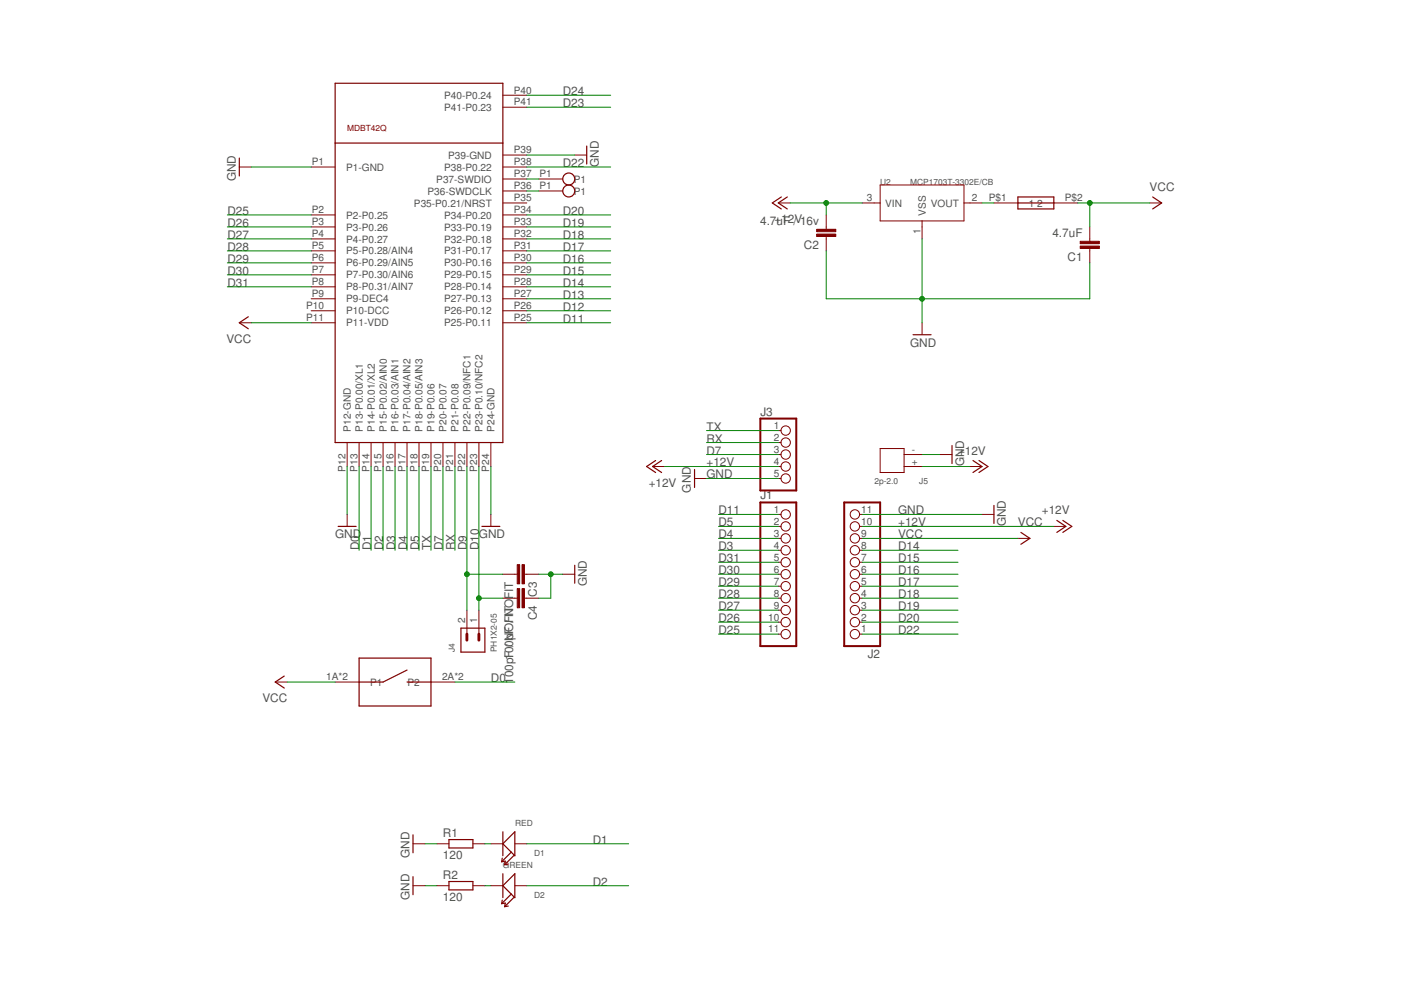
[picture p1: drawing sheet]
<svg xmlns="http://www.w3.org/2000/svg" width="297mm" height="210mm" viewBox="0 0 297 210" stroke-linecap="round" stroke-linejoin="round" font-family="sans-serif">
<g fill="none" stroke="#800000" stroke-width=".21">
<path d="M50.7 35.4h2.6M66 35.4h5.1M106.6 35.4h5.1M106.6 38h5.1M106.6 32.9h5.1M106.6 20.2h5.1M106.6 22.7h5.1M114.2 38h5.1M121.9 32.9h2.5M186.6 39.2h17.8v7.6h-17.8zM66 45.6h5.1M66 48.1h5.1"/>
<path d="M66 50.7h5.1M66 53.2h5.1M66 55.7h5.1M66 58.3h5.1M106.6 45.6h5.1M106.6 48.1h5.1M106.6 50.7h5.1M106.6 53.2h5.1M106.6 55.7h5.1M106.6 58.3h5.1M106.6 43h5.1M106.6 40.5h5.1"/>
<path d="M114.2 40.5h5.1M165 43h2.6M175.2 45.6v3M175.2 50.1v3.1M182.8 43h3.8M195.5 46.8v3.9M204.4 43h3.8M210.7 43h5.1M223.4 43h5.1M231.1 48.1v3.1M231.1 52.7v3M243.8 43h2.5"/>
<path d="M50.7 68.4h2.6M66 60.8h5.1M66 63.4h5.1M66 65.9h5.1M66 68.4h5.1M106.6 60.8h5.1M106.6 63.4h5.1M106.6 65.9h5.1M106.6 68.4h5.1M195.5 68.4v2.6M73.6 93.8v5.1M76.1 93.8v5.1"/>
<path d="M78.7 93.8v5.1M81.2 93.8v5.1M83.8 93.8v5.1M86.3 93.8v5.1M88.8 93.8v5.1M91.4 93.8v5.1M93.9 93.8v5.1M96.5 93.8v5.1M99 93.8v5.1M101.5 93.8v5.1M104.1 93.8v5.1M138.4 98.9h2.5"/>
<path d="M165 91.3h.6M165 93.8h.6M165 96.4h.6M165 98.9h.6M186.6 95.1h5.1v5.1h-5.1zM191.7 96.4h3.8M191.7 98.9h3.8M199.3 96.4h2.5M205.7 98.9h2.5M73.6 109.1v2.5M104.1 109.1v2.5M147.3 101.5h2.5"/>
<path d="M165 109.1h.6M165 111.6h.6M165 114.2h.6M165 116.7h.6M165 119.2h.6M165 101.5h.6M182.2 109.1h.6M182.2 111.6h.6M182.2 114.2h.6M182.2 116.7h.6M182.2 119.2h.6M208.2 109.1h2.5"/>
<path d="M215.8 114.2h2.6M223.4 111.6h2.6M99 129.4v5.1M101.5 129.4v5.1M106.6 121.8h3.1M106.6 126.8h3.1M111.2 121.8h3M111.2 126.8h3M119.3 121.8h2.6M165 121.8h.6M165 124.3h.6M165 126.8h.6"/>
<path d="M165 129.4h.6M165 131.9h.6M165 134.5h.6M182.2 121.8h.6M182.2 124.3h.6M182.2 126.8h.6M182.2 129.4h.6M182.2 131.9h.6M182.2 134.5h.6M58.4 144.6h2.5M71.1 144.6h5M91.4 144.6h5.1"/>
<path d="M87.6 178.9h2.5M92.6 178.9h2.6M100.3 178.9h2.5M104.1 178.9h2.5M109.2 178.9h2.5M87.6 187.8h2.5M92.6 187.8h2.6M100.3 187.8h2.5M104.1 187.8h2.5M109.2 187.8h2.5"/>
<circle cx="166.6" cy="91.3" r=".99"/>
<circle cx="166.6" cy="93.8" r=".99"/>
<circle cx="166.6" cy="98.9" r=".99"/>
<circle cx="166.6" cy="96.4" r=".99"/>
<circle cx="166.6" cy="119.2" r=".99"/>
<circle cx="166.6" cy="111.6" r=".99"/>
<circle cx="166.6" cy="116.7" r=".99"/>
<circle cx="166.6" cy="101.5" r=".99"/>
<circle cx="166.6" cy="109.1" r=".99"/>
<circle cx="166.6" cy="114.2" r=".99"/>
<circle cx="181.3" cy="111.6" r=".99"/>
<circle cx="181.3" cy="119.2" r=".99"/>
<circle cx="181.3" cy="114.2" r=".99"/>
<circle cx="181.3" cy="116.7" r=".99"/>
<circle cx="181.3" cy="109.1" r=".99"/>
<circle cx="166.6" cy="129.4" r=".99"/>
<circle cx="166.6" cy="134.5" r=".99"/>
<circle cx="166.6" cy="131.9" r=".99"/>
<circle cx="166.6" cy="126.8" r=".99"/>
<circle cx="166.6" cy="124.3" r=".99"/>
<circle cx="166.6" cy="121.8" r=".99"/>
<circle cx="181.3" cy="121.8" r=".99"/>
<circle cx="181.3" cy="134.5" r=".99"/>
<circle cx="181.3" cy="126.8" r=".99"/>
<circle cx="181.3" cy="124.3" r=".99"/>
<circle cx="181.3" cy="129.4" r=".99"/>
<circle cx="181.3" cy="131.9" r=".99"/>
</g>
<g fill="none" stroke="#800000" stroke-width=".25">
<path d="M71.1 17.7h35.5v76.1h-35.5zM50.7 33.5v3.8M71.1 30.3h35.5M124.4 31v3.8M165.7 41.8l-2 1.2 2 1.3M166.9 41.8l-1.9 1.2 1.9 1.3M215.8 41.8h7.6v2.5h-7.6zM215.8 43h7.6M244.4 41.8l1.9 1.2-1.9 1.3M52.6 67.2l-1.9 1.2 1.9 1.3M193.6 71h3.8M139 97.6l-1.9 1.3 1.9 1.3"/>
<path d="M140.3 97.6l-1.9 1.3 1.9 1.3M147.3 99.5v3.9M201.8 94.5v3.8M206.3 97.6l1.9 1.3-1.9 1.3M207.6 97.6l1.9 1.3-1.9 1.3M71.7 111.6h3.8M102.2 111.6h3.8M121.9 119.8v3.9M210.7 107.2v3.8M216.5 112.9l1.9 1.3-1.9 1.2M224.1 110.3l1.9 1.3-1.9 1.3M225.3 110.3l1.9 1.3-1.9 1.3"/>
<path d="M76.1 139.5h15.3v10.2h-15.3zM97.7 133.2h5.1v5.1h-5.1zM60.3 143.3l-1.9 1.3 1.9 1.3M86.3 142.1l-5.1 2.5h-5.1M86.3 144.6h5.1M87.6 177v3.8M95.2 178h5.1v1.8h-5.1zM106.6 176.4v5M109.2 176.4v5l-2.6-2.5zM87.6 185.9v3.8M95.2 186.9h5.1v1.8h-5.1zM106.4 191.6l.7-.1-.1 .7"/>
<path d="M106.4 182.7l.7-.1-.1 .7M106.5 190.8l-.1 .8M106.5 181.9l-.1 .8M106.6 185.3v5M107.8 192.1l-.8 .1M107.8 183.2l-.8 .1M108.4 189.6l-2 2M108.4 180.7l-2 2M109 190.2l-2 2M109 181.3l-2 2M109.2 185.3v5l-2.6-2.5z"/>
<circle cx="120.6" cy="38" r="1.27"/>
<circle cx="120.6" cy="40.5" r="1.27"/>
</g>
<g fill="#800000" stroke="#800000" stroke-width=".21">
<path d="M229 51.2h4.1v.5h-4.1z"/>
<path d="M229 52.2h4.1v.5h-4.1z"/>
<path d="M173.1 48.6h4.1v.5h-4.1z"/>
<path d="M173.1 49.6h4.1v.5h-4.1z"/>
<path d="M109.7 119.7h.5v4.1h-.5z"/>
<path d="M110.7 119.7h.5v4.1h-.5z"/>
<path d="M109.7 124.8h.5v4.1h-.5z"/>
<path d="M110.7 124.8h.5v4.1h-.5z"/>
</g>
<path d="M161.2 88.8h7.6v15.2h-7.6zM161.2 106.5h7.6v30.5h-7.6zM179 106.5h7.6v30.5h-7.6z" fill="none" stroke="#800000" stroke-width=".42"/>
<path d="M99 134.5v1.2M101.5 134.5v1.2" fill="none" stroke="#800000" stroke-width=".61"/>
<g fill="none" stroke="#008000" stroke-width=".21">
<path d="M53.3 35.4h12.7M111.7 32.9h10.2M111.7 35.4h17.8M111.7 38h2.5M111.7 22.7h17.8M111.7 20.2h17.8M48.2 55.7h17.8M48.2 53.2h17.8M48.2 50.7h17.8M48.2 48.1h17.8M48.2 45.6h17.8M48.2 58.3h17.8"/>
<path d="M111.7 55.7h17.8M111.7 53.2h17.8M111.7 50.7h17.8M111.7 48.1h17.8M111.7 45.6h17.8M111.7 58.3h17.8M111.7 40.5h2.5M167.6 43h15.2M175.2 43v2.6M175.2 53.2v10.2h55.9v-7.7M195.5 50.7v17.7M208.2 43h2.5"/>
<path d="M228.5 43h15.3M231.1 43v5.1M48.2 60.8h17.8M53.3 68.4h12.7M111.7 60.8h17.8M111.7 63.4h17.8M111.7 68.4h17.8M111.7 65.9h17.8M73.6 98.9v10.2M76.1 98.9v17.8M78.7 98.9v17.8M81.2 98.9v17.8"/>
<path d="M83.8 98.9v17.8M86.3 98.9v17.8M88.8 98.9v17.8M91.4 98.9v17.8M93.9 98.9v17.8M96.5 98.9v17.8M99 98.9v30.5M101.5 98.9v30.5M104.1 98.9v10.2M140.9 98.9h24.1M149.8 96.4h15.2M149.8 93.8h15.2"/>
<path d="M149.8 91.3h15.2M195.5 96.4h3.8M195.5 98.9h10.2M149.8 101.5h15.2M152.3 116.7h12.7M152.3 114.2h12.7M152.3 111.6h12.7M152.3 119.2h12.7M152.3 109.1h12.7M182.8 116.7h20.3M182.8 114.2h33M182.8 111.6h40.6"/>
<path d="M182.8 119.2h20.3M182.8 109.1h25.4M99 121.8h7.6M101.5 126.8h5.1M114.2 121.8h5.1M116.8 121.8v5h-2.6M152.3 124.3h12.7M152.3 126.8h12.7M152.3 129.4h12.7M152.3 131.9h12.7M152.3 134.5h12.7M152.3 121.8h12.7"/>
<path d="M182.8 124.3h20.3M182.8 126.8h20.3M182.8 129.4h20.3M182.8 131.9h20.3M182.8 134.5h20.3M182.8 121.8h20.3M60.9 144.6h10.2M96.5 144.6h12.7M90.1 178.9h2.5M102.8 178.9h1.3M111.7 178.9h21.6M90.1 187.8h2.5"/>
<path d="M102.8 187.8h1.3M111.7 187.8h21.6"/>
</g>
<g fill="#008000" stroke="#008000" stroke-width=".21">
<circle cx="175.2" cy="43" r=".51"/>
<circle cx="116.8" cy="121.8" r=".51"/>
<circle cx="195.5" cy="63.4" r=".51"/>
<circle cx="231.1" cy="43" r=".51"/>
<circle cx="99" cy="121.8" r=".51"/>
<circle cx="101.5" cy="126.8" r=".51"/>
</g>
<g font-size="2.5" fill="#505050">
<text x="119.3" y="22.7">D23</text>
<text x="119.3" y="20.2">D24</text>
<text x="119.3" y="35.4">D22</text>
<text x="126.9" y="35.4" transform="rotate(-90 126.9 35.4)">GND</text>
<text x="50" y="38.4" transform="rotate(-90 50 38.4)">GND</text>
<text x="243.8" y="40.5">VCC</text>
<text x="48.2" y="45.6">D25</text>
<text x="119.3" y="45.6">D20</text>
<text x="161.2" y="47.7">4.7+u1F2/V16v</text>
<text x="48.2" y="53.2">D28</text>
<text x="48.2" y="50.7">D27</text>
<text x="48.2" y="48.1">D26</text>
<text x="119.3" y="53.2">D17</text>
<text x="119.3" y="50.7">D18</text>
<text x="119.3" y="48.1">D19</text>
<text x="170.5" y="52.8">C2</text>
<text x="223.1" y="50.3">4.7uF</text>
<text x="48.2" y="55.7">D29</text>
<text x="48.2" y="58.3">D30</text>
<text x="119.3" y="58.3">D15</text>
<text x="119.3" y="55.7">D16</text>
<text x="226.3" y="55.4">C1</text>
<text x="48.2" y="60.8">D31</text>
<text x="119.3" y="60.8">D14</text>
<text x="119.3" y="63.4">D13</text>
<text x="119.3" y="65.9">D12</text>
<text x="119.3" y="68.4">D11</text>
<text x="48" y="72.7">VCC</text>
<text x="193" y="73.5">GND</text>
<text x="161.2" y="88.1">J3</text>
<text x="149.8" y="93.8">RX</text>
<text x="149.8" y="91.3">TX</text>
<text x="149.8" y="96.4">D7</text>
<text x="149.8" y="98.9">+12V</text>
<text x="149.8" y="101.4">GND</text>
<text x="203.1" y="96.4">+12V</text>
<text x="204.4" y="98.9" transform="rotate(-90 204.4 98.9)">GND</text>
<text x="137.5" y="103.2">+12V</text>
<text x="146.5" y="104.5" transform="rotate(-90 146.5 104.5)">GND</text>
<text x="161.2" y="105.9">J1</text>
<text x="152.3" y="111.6">D5</text>
<text x="152.3" y="109.1">D11</text>
<text x="190.4" y="111.6">+12V</text>
<text x="190.4" y="109.1">GND</text>
<text x="213.3" y="111.6" transform="rotate(-90 213.3 111.6)">GND</text>
<text x="215.8" y="111.6">VCC</text>
<text x="220.9" y="109.1">+12V</text>
<text x="71.1" y="114.1">GND</text>
<text x="76.1" y="116.7" transform="rotate(-90 76.1 116.7)">D0</text>
<text x="78.7" y="116.7" transform="rotate(-90 78.7 116.7)">D1</text>
<text x="81.2" y="116.7" transform="rotate(-90 81.2 116.7)">D2</text>
<text x="83.8" y="116.7" transform="rotate(-90 83.8 116.7)">D3</text>
<text x="86.3" y="116.7" transform="rotate(-90 86.3 116.7)">D4</text>
<text x="88.8" y="116.7" transform="rotate(-90 88.8 116.7)">D5</text>
<text x="91.4" y="116.7" transform="rotate(-90 91.4 116.7)">TX</text>
<text x="93.9" y="116.7" transform="rotate(-90 93.9 116.7)">D7</text>
<text x="96.5" y="116.7" transform="rotate(-90 96.5 116.7)">RX</text>
<text x="99" y="116.7" transform="rotate(-90 99 116.7)">D9</text>
<text x="101.5" y="116.7" transform="rotate(-90 101.5 116.7)">D10</text>
<text x="101.5" y="114.1">GND</text>
<text x="152.3" y="116.7">D3</text>
<text x="152.3" y="114.1">D4</text>
<text x="152.3" y="119.2">D31</text>
<text x="190.4" y="114.1">VCC</text>
<text x="190.4" y="116.7">D14</text>
<text x="190.4" y="119.2">D15</text>
<text x="124.4" y="124.3" transform="rotate(-90 124.4 124.3)">GND</text>
<text x="152.3" y="124.3">D29</text>
<text x="152.3" y="121.8">D30</text>
<text x="190.4" y="121.8">D16</text>
<text x="190.4" y="124.3">D17</text>
<text x="108.8" y="130.6" transform="rotate(-90 108.8 130.6)">IT</text>
<text x="113.9" y="131.6" transform="rotate(-90 113.9 131.6)">C4</text>
<text x="113.9" y="126.5" transform="rotate(-90 113.9 126.5)">C3</text>
<text x="152.3" y="126.8">D28</text>
<text x="152.3" y="129.4">D27</text>
<text x="152.3" y="131.9">D26</text>
<text x="190.4" y="126.8">D18</text>
<text x="190.4" y="129.4">D19</text>
<text x="190.4" y="131.9">D20</text>
<text x="108.8" y="135.8" transform="rotate(-90 108.8 135.8)">pF</text>
<text x="152.3" y="134.5">D25</text>
<text x="190.4" y="134.5">D22</text>
<text x="184" y="139.4">J2</text>
<text x="55.6" y="148.9">VCC</text>
<text x="104.1" y="144.6">D0</text>
<text x="108.8" y="145" transform="rotate(-90 108.8 145)">100p1F0/0NO/FNOFIT</text>
<text x="93.9" y="177.4">R1</text>
<text x="125.7" y="178.9">D1</text>
<text x="86.8" y="181.9" transform="rotate(-90 86.8 181.9)">GND</text>
<text x="93.9" y="182.2">120</text>
<text x="86.8" y="190.8" transform="rotate(-90 86.8 190.8)">GND</text>
<text x="93.9" y="191.1">120</text>
<text x="93.9" y="186.3">R2</text>
<text x="125.7" y="187.8">D2</text>
</g>
<g font-size="2.1" fill="#505050">
<text x="94.2" y="20.9">P40-P0.24</text>
<text x="94.2" y="23.5">P41-P0.23</text>
<text x="109" y="19.8">P40</text>
<text x="109" y="22.4">P41</text>
<text x="66.1" y="35.1">P1</text>
<text x="95" y="33.6">P39-GND</text>
<text x="109" y="35.1">P38</text>
<text x="109" y="32.5">P39</text>
<text x="73.4" y="36.2">P1-GND</text>
<text x="90.6" y="41.3">P36-SWDCLK</text>
<text x="92.5" y="38.7">P37-SWDIO</text>
<text x="94.2" y="36.2">P38-P0.22</text>
<text x="109" y="40.1">P36</text>
<text x="109" y="37.6">P37</text>
<text x="114.4" y="37.6">P1</text>
<text x="114.4" y="40.1">P1</text>
<text x="121.6" y="38.7">P1</text>
<text x="121.6" y="41.3">P1</text>
<text x="66.1" y="45.2">P2</text>
<text x="66.1" y="47.8">P3</text>
<text x="73.4" y="46.3">P2-P0.25</text>
<text x="87.8" y="43.8">P35-P0.21/NRST</text>
<text x="94.2" y="46.3">P34-P0.20</text>
<text x="109" y="47.8">P33</text>
<text x="109" y="45.2">P34</text>
<text x="109" y="42.7">P35</text>
<text x="183.8" y="42.7">3</text>
<text x="187.7" y="43.8">VIN</text>
<text x="196.3" y="45.8" transform="rotate(-90 196.3 45.8)">VSS</text>
<text x="197.4" y="43.8">VOUT</text>
<text x="206" y="42.7">2</text>
<text x="209.7" y="42.7">P$1</text>
<text x="218.2" y="43.8">1</text>
<text x="219.9" y="43.8">2</text>
<text x="225.8" y="42.7">P$2</text>
<text x="66.1" y="50.3">P4</text>
<text x="66.1" y="52.8">P5</text>
<text x="73.4" y="48.9">P3-P0.26</text>
<text x="73.4" y="51.4">P4-P0.27</text>
<text x="73.4" y="54">P5-P0.28/AIN4</text>
<text x="94.2" y="54">P31-P0.17</text>
<text x="94.2" y="51.4">P32-P0.18</text>
<text x="94.2" y="48.9">P33-P0.19</text>
<text x="109" y="52.8">P31</text>
<text x="109" y="50.3">P32</text>
<text x="195.1" y="49.7" transform="rotate(-90 195.1 49.7)">1</text>
<text x="66.1" y="55.4">P6</text>
<text x="66.1" y="57.9">P7</text>
<text x="73.4" y="56.5">P6-P0.29/AIN5</text>
<text x="73.4" y="59">P7-P0.30/AIN6</text>
<text x="94.2" y="59">P29-P0.15</text>
<text x="94.2" y="56.5">P30-P0.16</text>
<text x="109" y="57.9">P29</text>
<text x="109" y="55.4">P30</text>
<text x="64.9" y="65.5">P10</text>
<text x="66.1" y="60.5">P8</text>
<text x="66.1" y="63">P9</text>
<text x="73.4" y="61.6">P8-P0.31/AIN7</text>
<text x="73.4" y="64.1">P9-DEC4</text>
<text x="94.2" y="64.1">P27-P0.13</text>
<text x="94.2" y="61.6">P28-P0.14</text>
<text x="109" y="65.5">P26</text>
<text x="109" y="63">P27</text>
<text x="109" y="60.5">P28</text>
<text x="64.9" y="68.1">P11</text>
<text x="73.4" y="66.7">P10-DCC</text>
<text x="73.4" y="69.2">P11-VDD</text>
<text x="94.2" y="69.2">P25-P0.11</text>
<text x="94.2" y="66.7">P26-P0.12</text>
<text x="109" y="68.1">P25</text>
<text x="74.4" y="91.5" transform="rotate(-90 74.4 91.5)">P12-GND</text>
<text x="76.9" y="91.5" transform="rotate(-90 76.9 91.5)">P13-P0.00/XL1</text>
<text x="79.4" y="91.5" transform="rotate(-90 79.4 91.5)">P14-P0.01/XL2</text>
<text x="82" y="91.5" transform="rotate(-90 82 91.5)">P15-P0.02/AIN0</text>
<text x="84.5" y="91.5" transform="rotate(-90 84.5 91.5)">P16-P0.03/AIN1</text>
<text x="87.1" y="91.5" transform="rotate(-90 87.1 91.5)">P17-P0.04/AIN2</text>
<text x="89.6" y="91.5" transform="rotate(-90 89.6 91.5)">P18-P0.05/AIN3</text>
<text x="92.1" y="91.5" transform="rotate(-90 92.1 91.5)">P19-P0.06</text>
<text x="94.7" y="91.5" transform="rotate(-90 94.7 91.5)">P20-P0.07</text>
<text x="97.2" y="91.5" transform="rotate(-90 97.2 91.5)">P21-P0.08</text>
<text x="99.8" y="91.5" transform="rotate(-90 99.8 91.5)">P22-P0.09/NFC1</text>
<text x="102.3" y="91.5" transform="rotate(-90 102.3 91.5)">P23-P0.10/NFC2</text>
<text x="104.8" y="91.5" transform="rotate(-90 104.8 91.5)">P24-GND</text>
<text x="164" y="90.9">1</text>
<text x="164" y="93.5">2</text>
<text x="73.2" y="100" transform="rotate(-90 73.2 100)">P12</text>
<text x="75.8" y="100" transform="rotate(-90 75.8 100)">P13</text>
<text x="78.3" y="100" transform="rotate(-90 78.3 100)">P14</text>
<text x="80.9" y="100" transform="rotate(-90 80.9 100)">P15</text>
<text x="83.4" y="100" transform="rotate(-90 83.4 100)">P16</text>
<text x="85.9" y="100" transform="rotate(-90 85.9 100)">P17</text>
<text x="88.5" y="100" transform="rotate(-90 88.5 100)">P18</text>
<text x="91" y="100" transform="rotate(-90 91 100)">P19</text>
<text x="93.6" y="100" transform="rotate(-90 93.6 100)">P20</text>
<text x="96.1" y="100" transform="rotate(-90 96.1 100)">P21</text>
<text x="98.6" y="100" transform="rotate(-90 98.6 100)">P22</text>
<text x="101.2" y="100" transform="rotate(-90 101.2 100)">P23</text>
<text x="103.7" y="100" transform="rotate(-90 103.7 100)">P24</text>
<text x="164" y="96">3</text>
<text x="164" y="98.5">4</text>
<text x="164" y="101.1">5</text>
<text x="193.3" y="98.5">+</text>
<text x="193.3" y="96">-</text>
<text x="164" y="108.7">1</text>
<text x="164" y="111.2">2</text>
<text x="164" y="113.8">3</text>
<text x="182.6" y="113.8">9</text>
<text x="182.6" y="111.2">10</text>
<text x="182.6" y="108.7">11</text>
<text x="164" y="116.3">4</text>
<text x="164" y="118.9">5</text>
<text x="182.6" y="118.9">7</text>
<text x="182.6" y="116.3">8</text>
<text x="164" y="121.4">6</text>
<text x="164" y="123.9">7</text>
<text x="182.6" y="123.9">5</text>
<text x="182.6" y="121.4">6</text>
<text x="162.9" y="131.6">10</text>
<text x="164" y="126.5">8</text>
<text x="164" y="129">9</text>
<text x="182.6" y="131.6">2</text>
<text x="182.6" y="129">3</text>
<text x="182.6" y="126.5">4</text>
<text x="98.6" y="132.1" transform="rotate(-90 98.6 132.1)">2</text>
<text x="101.2" y="132.1" transform="rotate(-90 101.2 132.1)">1</text>
<text x="162.9" y="134.1">11</text>
<text x="182.6" y="134.1">1</text>
<text x="69.2" y="144.3">1A*2</text>
<text x="78.5" y="145.4">P1</text>
<text x="86.4" y="145.4">P2</text>
<text x="93.7" y="144.3">2A*2</text>
</g>
<text font-size="1.8" fill="#800000" x="73.6" y="27.8">MDBT42Q</text>
<g font-size="1.8" fill="#505050">
<text x="186.6" y="39.2">U2</text>
<text x="193" y="39.2">MCP1703T-33</text>
<text x="204.5" y="39.2">02E/CB</text>
<text x="185.4" y="102.7">2p-2.0</text>
<text x="194.9" y="102.7">J5</text>
<text x="96.5" y="138.3" transform="rotate(-90 96.5 138.3)">J4</text>
<text x="105.3" y="138.3" transform="rotate(-90 105.3 138.3)">PH1X2-05</text>
<text x="109.2" y="175.1">RED</text>
<text x="106.6" y="184">GREEN</text>
<text x="113.2" y="181.4">D1</text>
<text x="113.2" y="190.3">D2</text>
</g>
</svg>
